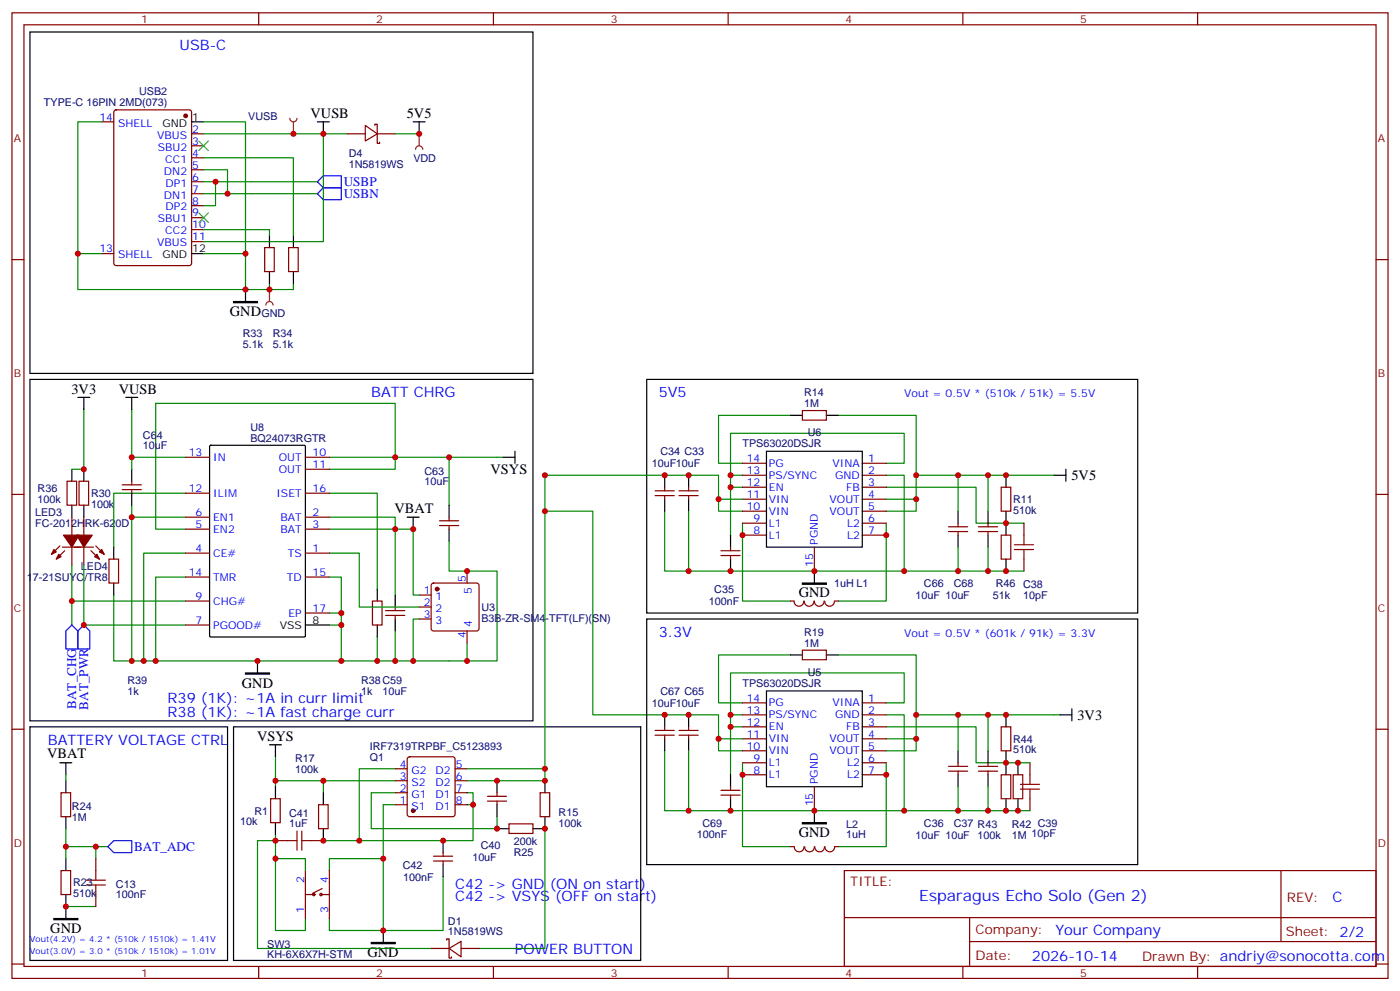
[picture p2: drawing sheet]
<svg xmlns="http://www.w3.org/2000/svg" width="412mm" height="292mm" viewBox="0 0 412 292" stroke-linecap="round" stroke-linejoin="round" font-family="sans-serif">
<g fill="none" stroke="#870000" stroke-width=".35">
<path d="M3.5 3.8h405.4v284.3h-405.4zM7.1 7.3h398.2v277.3h-398.2zM76.2 3.8v3.5M145.3 3.8v3.5M214.5 3.8v3.5M283.6 3.8v3.5M352.8 3.8v3.5M3.5 76.4h3.6M405.3 76.4h3.6M3.5 145.6h3.6M19.8 141.7h2.8v7.1h-2.8zM21.2 152.3v5.3"/>
<path d="M23.3 141.7h2.8v7.1h-2.8zM24.7 152.3v5.3M405.3 145.6h3.6M17.6 160.8l-2.4 2.4M18.3 161.1h9.2M19 162.2l-2.4 2.4M21.2 161.1v5.3M24.7 161.1v5.3M26.8 162.2l2.5 2.4M28.2 160.8l2.5 2.4M3.5 214.7h3.6M405.3 214.7h3.6"/>
<path d="M248.7 256.4h156.6v28.2h-156.6zM377.3 256.4v20.9M248.7 270.2h156.5M285.6 277.3h119.6M285.6 270.2v14.1M3.5 283.9h3.6M76.2 284.6v3.5M145.3 284.6v3.5M214.5 284.6v3.5M283.6 284.6v3.5M352.8 284.6v3.5M405.3 283.9h3.6"/>
</g>
<path d="M95.2 39.4h7.1M24.7 120.5v17.7h-3.5M38.8 120.5v14.2M137.6 189.3v5.3h-5.3M130.5 258.1v15.9h-17.6" fill="none" stroke="#008700" stroke-width=".35"/>
<path d="M22.9 117h3.6M24.7 117v3.5M21.2 138.2v3.5M24.7 138.2v3.5M21.2 148.8v3.5M24.7 148.8v3.5M112.9 274v3.5" fill="none" stroke="#000" stroke-width=".35"/>
<path d="M109.4 277.5h7v.4h-7z" fill="#000" stroke="#000" stroke-width=".35"/>
<g fill="#870000" stroke="#870000" stroke-width=".35">
<path d="M17.3 163.2l.7 .7-1.4 .7z"/>
<path d="M15.9 161.8l.7 .7-1.4 .7z"/>
<path d="M18.7 157.6h4.6l-2.1 3.5z"/>
<path d="M27.9 163.9l.7-.7 .7 1.4z"/>
<path d="M29.3 162.5l.7-.7 .7 1.4z"/>
<path d="M22.6 157.6h4.6l-2.5 3.5z"/>
</g>
<path d="M78.3 89.9a1.06 1.06 0 0 1 1.1-1.1 1.06 1.06 0 0 1 1 1.1M79.4 85.3v3.5" fill="none" stroke="#8c2424" stroke-width=".35"/>
<circle cx="79.4" cy="85.3" r=".18" fill="#8c2424"/>
<path d="M85.4 34.8a1.06 1.06 0 0 0 1 1.1 1.06 1.06 0 0 0 1.1-1.1M86.4 35.9v3.5" fill="none" stroke="#8c2424" stroke-width=".35"/>
<circle cx="86.4" cy="39.4" r=".18" fill="#8c2424"/>
<g fill="none" stroke="#008700" stroke-width=".35">
<path d="M30 35.9h-7.1v38.8h7.1M60 35.9h12.3v38.8M60 39.4h35.2v31.8h-35.2M60 46.5h26.4v22.9M60 50h7v7h26.5M60 53.5h3.5M60 57h7M93.5 53.5h-30v7.1h-3.5M22.9 74.7v10.6h49.4v-10.6h-12.3M60 67.6h19.4v1.8M79.4 83.5v1.8h-7.1M86.4 83.5v1.8h-7"/>
<path d="M54.7 134.7h-15.9v3.5M97 134.7h19.4v3.5h-19.4M132.3 134.7h-15.9v-15.9h-70.5v37h8.8M148.2 134.7h-15.9v14.1M160.5 139.9v90h-22.9M160.5 139.9v.4v-.4M160.5 139.9h51.2v7.1h7M218.7 139.9h-3.5v3.6M232.8 122.3h-21.1v14.1h7M246.9 122.3h23v17.6M261.1 139.9h5.2v28.3M261.1 136.4h5.2v-8.8h-51.1v12.3"/>
<path d="M282.2 139.9v10.6M291 139.9h19.4M38.8 152.3v42.3h3.5M38.8 148.8v3.5h15.9M54.7 145.2h-21.2v15.9M97 145.2h14.1v28.3M97 152.3h19.4v22.9M97 155.8h19.4M132.3 159.3v8.9h14.1v26.4h-8.8M160.5 150.5h14.1v60h37.1v7.1h7M195.8 150.5v17.7h7M202.8 150.5v17.7h79.4v-7.1"/>
<path d="M211.7 147v3.5h7M218.7 154.1v22.9h14.1M218.7 143.5h-3.5v14.1M261.1 154.1v22.9h-14.2M261.1 143.5h26.4v10.6h14.1M261.1 147h8.8v-7.1h21.1v10.6M269.9 147v3.5h-8.8M21.2 166.4v10.6h33.5M21.2 177v7M24.7 166.4v17.6h30M33.5 175.2v19.4h5.3M54.7 169.9h-8.8v24.7"/>
<path d="M54.7 162.9h-12.4v31.7h58.2v-10.6h-3.5M97 169.9h3.5v14.1M97 162.9h8.8v15.9h17.7M282.2 168.2h19.4M291 161.1v7.1M97 180.5h3.5M111.1 187.6v7M116.4 194.6h15.9M116.4 185.8v8.8h-15.9M123.5 182.3h-1.8v12.3M232.8 192.9h-21.1v14.1h7M246.9 192.9h23v17.6"/>
<path d="M211.7 217.6v3.5h7M218.7 210.5h-3.5v3.5M218.7 214h-3.5v14.1M261.1 214h26.4v10.6h15.9M261.1 210.5h5.2v28.2M261.1 207h5.2v-8.8h-51.1v12.3M261.1 217.6h8.8M282.2 210.5v10.6M291 210.5h21.2M19.4 228.1v1.8M81.1 222.8v7.1h35.3M81.1 229.9v1.8"/>
<path d="M95.2 229.9v3.5M116.4 226.4h-10.6v21.1h33.5v-10.5M116.4 233.4h-7v10.6h37v-3.5M116.4 237h-3.5v15.8M137.6 233.4h1.7v3.6h-1.7M137.6 226.4h22.9M195.8 221.1v17.6h7M202.8 221.1v17.6h79.4v-7M218.7 224.6v24.7h14.1M261.1 224.6v24.7h-14.2M261.1 221.1h8.8v-10.6h21.1v10.6M282.2 238.7h21.2"/>
<path d="M291 231.7v7M19.4 249.3h12.3M19.4 244v8.8M28.2 249.3v3.5M81.1 247.5h-5.3v31.8h51.2M81.1 245.8v28.2h8.9v-3.5M81.1 252.8h8.9v3.6M95.2 247.5h10.6M112.9 252.8v21.2h-15.9v-3.5M112.9 252.8h-15.9v3.6M160.5 244v35.3h-19.4M19.4 266.9h8.8"/>
</g>
<g fill="none" stroke="#a10000" stroke-width=".35">
<path d="M301.6 157.6v2.8M298.8 161.8h5.6M298.8 160.4h5.6M301.6 161.8v2.8M300.6 232.4h5.6M300.6 231h5.6M303.4 228.1v2.9M303.4 232.4v2.8M25.4 259.2h5.6M28.2 256.4v2.8M84.7 247.5h2.8M87.5 244.7v5.7"/>
<path d="M88.9 244.7v5.7M88.9 247.5h2.8M25.4 260.6h5.6M28.2 260.6v2.8"/>
</g>
<g fill="none" stroke="#870000" stroke-width=".35">
<path d="M30 35.9h3.5M33.7 32.6l.5-.3h21.5l.7 .5v44.7l-.4 .7h-21.8l-.6-.5-.1-44.6zM56.4 39.4h3.6M102.3 39.4h5.3M107.6 36.9l3.5 2.5-3.5 2.1zM110.4 36.9v-.3h.7v2.8M111.1 39.4v2.8h.7v-.3M111.1 39.4h5.3M56.4 42.9h3.6M56.4 46.5h3.6M56.4 50h3.6M56.4 53.5h3.6"/>
<path d="M56.4 57h3.6M30 74.7h3.5M56.4 60.6h3.6M56.4 64.1h3.6M56.4 67.6h3.6M56.4 71.2h3.6M78 72.9h2.8v7.1h-2.8zM85 72.9h2.8v7.1h-2.8zM54.7 134.7h7M90 134.7h7M90 138.2h7M218.7 136.4h7.1"/>
<path d="M218.7 139.9h7.1M236.4 120.9h7v2.8h-7zM254 136.4h7.1M254 139.9h7.1M36 144.2h5.6M36 142.8h5.6M38.8 141.7v1.1M38.8 144.2v1M54.7 152.3h7M54.7 155.8h7M54.7 145.2h7M90 152.3h7"/>
<path d="M90 155.8h7M90 145.2h7M129.5 154.8h5.6M129.5 153.4h5.6M132.3 152.3v1.1M132.3 154.8v1M193 145.9h5.6M193 144.5h5.6M195.8 143.5v1M195.8 145.9v1.1M200 145.9h5.7M200 144.5h5.7"/>
<path d="M202.8 143.5v1M202.8 145.9v1.1M218.7 143.5h7.1M218.7 147h7.1M218.7 150.5h7.1M218.7 154.1h7.1M218.7 157.6h7.1M254 143.5h7.1M254 147h7.1M254 150.5h7.1M254 154.1h7.1M254 157.6h7.1"/>
<path d="M279.4 156.5h5.6M279.4 155.1h5.6M282.2 154.1v1M282.2 156.5v1.1M288.2 156.5h5.7M288.2 155.1h5.7M291 154.1v1M291 156.5v1.1M294.9 157.6h2.8v7h-2.8zM294.9 143.5h2.8v7h-2.8zM301.6 154.1v3.5M32.1 164.6h2.8v7.1h-2.8z"/>
<path d="M54.7 162.9h7M54.7 177h7M54.7 169.9h7M90 162.9h7M90 169.9h7M109.7 177h2.8v7h-2.8zM113.6 179.8h5.6M116.4 178.8v1M212.4 163.6h5.6M212.4 162.2h5.6M215.2 161.1v1.1M215.2 163.6v1"/>
<path d="M232.8 177h1.1M236.7 177a1.41 1.41 0 0 1-1.4 1.5 1.41 1.41 0 0 1-1.4-1.5M239.7 177a1.41 1.41 0 0 1-1.4 1.5 1.41 1.41 0 0 1-1.4-1.5M239.9 161.1v7.1M242.7 177a1.41 1.41 0 0 1-1.4 1.5 1.41 1.41 0 0 1-1.4-1.5M245.8 177a1.41 1.41 0 0 1-1.4 1.5 1.41 1.41 0 0 1-1.4-1.5M245.9 177h1M301.6 164.6v3.6M54.7 184h7M90 180.5h7M113.6 181.2h5.6M116.4 181.2v1.1"/>
<path d="M236.4 191.5h7v2.8h-7zM193 216.5h5.6M193 215.1h5.6M195.8 214v1.1M195.8 216.5v1.1M200 216.5h5.7M200 215.1h5.7M202.8 214v1.1M202.8 216.5v1.1M218.7 207h7.1M218.7 210.5h7.1M218.7 214h7.1"/>
<path d="M218.7 217.6h7.1M254 207h7.1M254 210.5h7.1M254 214h7.1M254 217.6h7.1M294.9 214h2.8v7.1h-2.8zM18 233.4h2.8v7.1h-2.8zM93.8 237h2.9v7h-2.9zM116.4 237h3.5M116.4 233.4h3.5M116.4 229.9h3.5M116.4 226.4h3.5"/>
<path d="M120.2 223.1l.4-.3h12.7l.5 .3 .3 .5v16.2l-.3 .5-.5 .2h-12.7l-.4-.2-.3-.5v-16.2zM134.1 237h3.5M134.1 233.4h3.5M134.1 229.9h3.5M134.1 226.4h3.5M143.6 235.9h5.6M143.6 234.5h5.6M146.4 233.4v1.1M146.4 235.9v1.1M159.1 233.4h2.8v7.1h-2.8zM212.4 234.1h5.6M212.4 232.7h5.6"/>
<path d="M215.2 231.7v1M215.2 234.1v1.1M218.7 221.1h7.1M218.7 224.6h7.1M218.7 228.1h7.1M239.9 231.7v7M254 221.1h7.1M254 224.6h7.1M254 228.1h7.1M279.4 227.1h5.6M279.4 225.7h5.6M282.2 224.6v1.1"/>
<path d="M282.2 227.1v1M288.2 227.1h5.7M288.2 225.7h5.7M291 224.6v1.1M291 227.1v1M294.9 228.1h2.8v7.1h-2.8zM298.4 228.1h2.9v7.1h-2.9zM303.4 224.6v3.5M303.4 235.2v3.5M18 256.4h2.8v7h-2.8zM28.2 252.8v3.6M81.1 247.5h3.6"/>
<path d="M90 256.4v14.1M91.7 247.5h3.5M97 256.4v14.1M127.7 253.5h5.6M127.7 252.1h5.6M130.5 251.1v1M130.5 253.5v1.1M149.9 242.6h7.1v2.8h-7.1zM232.8 249.3h1.1M234 249.3a1.41 1.41 0 0 0 1.4 1.5 1.41 1.41 0 0 0 1.4-1.5M237.1 249.3a1.41 1.41 0 0 0 1.4 1.5 1.41 1.41 0 0 0 1.4-1.5M240 249.3a1.41 1.41 0 0 0 1.4 1.5 1.41 1.41 0 0 0 1.5-1.5"/>
<path d="M243 249.3a1.41 1.41 0 0 0 1.4 1.5 1.41 1.41 0 0 0 1.4-1.5M245.9 249.3h1M28.2 263.4v3.5M90 263.4h2.4M94.5 263.4h2.5M94.9 261.7l-2.8 1.4M127 279.3h5.3M131.6 276.8v-.3h.7v2.8M132.3 279.3l3.5-2.1v4.6zM132.3 279.3v2.8h.7v-.3M135.8 279.3h5.3"/>
<circle cx="92.4" cy="263.4" r=".35"/>
<circle cx="94.5" cy="263.4" r=".35"/>
</g>
<g fill="none" stroke="#000" stroke-width=".35">
<path d="M8.8 9.4h148.2v100.6h-148.2zM56.4 35.9h3.6M93.5 35.9h3.5M95.2 35.9v3.5M121.7 35.9h3.5M123.5 35.9v3.5M56.4 74.7h3.6M79.4 69.4v3.5M79.4 80v3.5M86.4 69.4v3.5M86.4 80v3.5M72.3 85.3v3.5"/>
<path d="M8.8 111.7h148.2v100.6h-148.2zM37 117h3.6M38.8 117v3.5M190.5 111.7h144.6v68.8h-144.6zM38.8 138.2v3.5M61.8 131.3l.3-.2h27.5l.3 .2 .1 55.9-.2 .3-27.7 .1-.3-.2zM148.2 134.7h3.5M151.7 132.9v3.5M195.8 139.9v3.6M202.8 139.9v3.6M225.8 132.9h28.2v28.2h-28.2zM232.8 122.3h3.6"/>
<path d="M243.4 122.3h3.5M296.3 139.9v3.6M310.4 139.9h3.6M314 138.2v3.5M38.8 145.2v3.6M119.9 152.3h3.6M121.7 152.3v3.5M132.3 148.8v3.5M132.3 155.8v3.5M195.8 147v3.5M202.8 147v3.5M215.2 157.6v3.5"/>
<path d="M282.2 150.5v3.6M282.2 157.6v3.5M291 150.5v3.6M291 157.6v3.5M296.3 150.5v7.1M33.5 161.1v3.5M33.5 171.7v3.5M111.1 173.5v3.5M116.4 175.2v3.6M215.2 164.6v3.6M239.9 168.2v3.5M296.3 164.6v3.6"/>
<path d="M75.8 194.6v3.6M90 184h7M111.1 184v3.6M116.4 182.3v3.5M190.5 182.3h144.6v72.3h-144.6zM232.8 192.9h3.6M243.4 192.9h3.5M8.8 214h58.2v68.8h-58.2zM68.8 214h119.9v68.8h-119.9zM79.4 219.3h3.5M81.1 219.3v3.5M195.8 210.5v3.5"/>
<path d="M195.8 217.6v3.5M202.8 210.5v3.5M202.8 217.6v3.5M225.8 203.4h28.2v28.3h-28.2zM296.3 210.5v3.5M312.2 210.5h3.5M315.7 208.7v3.6M17.6 224.6h3.6M19.4 224.6v3.5M19.4 229.9v3.5M95.2 233.4v3.6M146.4 229.9v3.5"/>
<path d="M146.4 237v3.5M160.5 229.9v3.5M215.2 228.1v3.6M215.2 235.2v3.5M239.9 238.7v3.6M282.2 221.1v3.5M282.2 228.1v3.6M291 221.1v3.5M291 228.1v3.6M296.3 221.1v7M296.3 235.2v3.5M299.9 224.6v3.5"/>
<path d="M299.9 235.2v3.5M19.4 240.5v3.5M19.4 252.8v3.6M95.2 244v3.5M130.5 247.5v3.6M130.5 254.6v3.5M146.4 244h3.5M160.5 240.5v3.5h-3.5M19.4 263.4v7.1"/>
</g>
<g fill="#870000" stroke="#870000" stroke-width=".35">
<circle cx="121.7" cy="238.7" r=".53"/>
<circle cx="54.7" cy="34.1" r=".53"/>
</g>
<path d="M93.5 57l1.7-1.7h5.3v3.5h-5.3zM93.5 53.5l1.7-1.7h5.3v3.5h-5.3zM21.2 184l1.7 1.8v5.3h-3.5v-5.3zM24.7 184l1.8 1.8v5.3h-3.6v-5.3zM31.7 249.3l1.8-1.8h5.3v3.6h-5.3z" fill="none" stroke="#00f" stroke-width=".35"/>
<path d="M68.8 88.8h7v.3h-7zM236.4 171.7h7v.3h-7zM72.3 198.2h7.1v.3h-7.1zM236.4 242.3h7v.3h-7zM15.9 270.5h7v.3h-7z" fill="#000" stroke="#000" stroke-width=".35"/>
<path d="M58.6 41.5l2.8 2.8M61.4 41.5l-2.8 2.8M58.6 62.7l2.8 2.8M61.4 62.7l-2.8 2.8" fill="none" stroke="#3c3" stroke-width=".35"/>
<path d="M123.5 39.4v3.5M122.4 44a1.06 1.06 0 0 1 1.1-1.1 1.06 1.06 0 0 1 1 1.1" fill="none" stroke="#8c2424" stroke-width=".35"/>
<circle cx="123.5" cy="39.4" r=".18" fill="#8c2424"/>
<path d="M116.4 39.4h7.1M116.4 155.8h5.3v19.4h1.8" fill="none" stroke="#008700" stroke-width=".35"/>
<path d="M123.5 175.2h3.5M123.5 178.8h3.5M127.2 171.9l.5-.2h12.7l.5 .2 .2 .5v12.7l-.2 .5-.5 .2h-12.7l-.5-.2-.2-.5v-12.7zM137.6 168.2v3.5M123.5 182.3h3.5M137.6 185.8v3.5M79.7 235.2h2.8v7.1h-2.8z" fill="none" stroke="#870000" stroke-width=".35"/>
<circle cx="128.8" cy="173.5" r=".53" fill="#870000" stroke="#870000" stroke-width=".35"/>
<path d="M81.1 231.7v3.5M81.1 242.3v3.5" fill="none" stroke="#000" stroke-width=".35"/>
<g fill="#c00">
<circle cx="132.3" cy="134.7" r=".88"/>
<circle cx="38.8" cy="134.7" r=".88"/>
<circle cx="24.7" cy="138.2" r=".88"/>
<circle cx="137.6" cy="194.6" r=".88"/>
<circle cx="112.9" cy="274" r=".88"/>
<circle cx="130.5" cy="247.5" r=".88"/>
<circle cx="95.3" cy="39.4" r=".88"/>
<circle cx="86.4" cy="39.4" r=".88"/>
<circle cx="19.4" cy="266.9" r=".88"/>
<circle cx="28.2" cy="249.3" r=".88"/>
<circle cx="112.9" cy="252.8" r=".88"/>
<circle cx="105.8" cy="247.5" r=".88"/>
<circle cx="81.1" cy="247.5" r=".88"/>
<circle cx="81.1" cy="229.9" r=".88"/>
<circle cx="95.3" cy="247.5" r=".88"/>
<circle cx="95.3" cy="229.9" r=".88"/>
<circle cx="139.3" cy="237" r=".88"/>
<circle cx="146.4" cy="229.9" r=".88"/>
<circle cx="160.5" cy="229.9" r=".88"/>
<circle cx="160.5" cy="226.4" r=".88"/>
<circle cx="21.2" cy="177" r=".88"/>
<circle cx="24.7" cy="184" r=".88"/>
<circle cx="19.4" cy="249.3" r=".88"/>
<circle cx="100.5" cy="180.5" r=".88"/>
<circle cx="100.5" cy="184" r=".88"/>
<circle cx="38.8" cy="194.6" r=".88"/>
<circle cx="111.1" cy="194.6" r=".88"/>
<circle cx="38.8" cy="152.3" r=".88"/>
<circle cx="42.3" cy="194.6" r=".88"/>
<circle cx="45.9" cy="194.6" r=".88"/>
<circle cx="116.4" cy="134.7" r=".88"/>
<circle cx="75.8" cy="194.6" r=".88"/>
<circle cx="121.7" cy="194.6" r=".88"/>
<circle cx="116.4" cy="194.6" r=".88"/>
<circle cx="116.4" cy="155.8" r=".88"/>
<circle cx="79.4" cy="85.3" r=".88"/>
<circle cx="22.9" cy="74.7" r=".88"/>
<circle cx="72.3" cy="85.3" r=".88"/>
<circle cx="72.3" cy="74.7" r=".88"/>
<circle cx="63.5" cy="53.5" r=".88"/>
<circle cx="67" cy="57" r=".88"/>
<circle cx="160.5" cy="244" r=".88"/>
<circle cx="146.4" cy="244" r=".88"/>
<circle cx="81.1" cy="252.8" r=".88"/>
<circle cx="269.9" cy="210.5" r=".88"/>
<circle cx="269.9" cy="217.6" r=".88"/>
<circle cx="266.3" cy="238.7" r=".88"/>
<circle cx="215.2" cy="210.5" r=".88"/>
<circle cx="215.2" cy="214" r=".88"/>
<circle cx="211.7" cy="217.6" r=".88"/>
<circle cx="202.8" cy="210.5" r=".88"/>
<circle cx="261.1" cy="228.1" r=".88"/>
<circle cx="218.7" cy="228.1" r=".88"/>
<circle cx="215.2" cy="238.7" r=".88"/>
<circle cx="269.9" cy="139.9" r=".88"/>
<circle cx="261.1" cy="157.6" r=".88"/>
<circle cx="218.7" cy="157.6" r=".88"/>
<circle cx="269.9" cy="147" r=".88"/>
<circle cx="266.3" cy="168.2" r=".88"/>
<circle cx="215.2" cy="139.9" r=".88"/>
<circle cx="215.2" cy="143.5" r=".88"/>
<circle cx="215.2" cy="168.2" r=".88"/>
<circle cx="211.7" cy="147" r=".88"/>
<circle cx="202.8" cy="168.2" r=".88"/>
<circle cx="239.9" cy="168.2" r=".88"/>
<circle cx="299.9" cy="224.6" r=".88"/>
<circle cx="296.3" cy="168.2" r=".88"/>
<circle cx="296.3" cy="154.1" r=".88"/>
<circle cx="202.8" cy="238.7" r=".88"/>
<circle cx="195.8" cy="210.5" r=".88"/>
<circle cx="195.8" cy="139.9" r=".88"/>
<circle cx="202.8" cy="139.9" r=".88"/>
<circle cx="296.3" cy="210.5" r=".88"/>
<circle cx="291" cy="210.5" r=".88"/>
<circle cx="296.3" cy="224.6" r=".88"/>
<circle cx="299.9" cy="238.7" r=".88"/>
<circle cx="296.3" cy="238.7" r=".88"/>
<circle cx="282.2" cy="210.5" r=".88"/>
<circle cx="291" cy="238.7" r=".88"/>
<circle cx="282.2" cy="238.7" r=".88"/>
<circle cx="239.9" cy="238.7" r=".88"/>
<circle cx="282.2" cy="168.2" r=".88"/>
<circle cx="291" cy="168.2" r=".88"/>
<circle cx="282.2" cy="139.9" r=".88"/>
<circle cx="291" cy="139.9" r=".88"/>
<circle cx="296.3" cy="139.9" r=".88"/>
<circle cx="160.5" cy="150.5" r=".88"/>
<circle cx="160.5" cy="139.9" r=".88"/>
<circle cx="123.5" cy="39.4" r=".88"/>
<circle cx="121.7" cy="155.8" r=".88"/>
<circle cx="137.6" cy="168.2" r=".88"/>
<circle cx="100.5" cy="194.6" r=".88"/>
</g>
<text font-size="4.6" fill="#00f" x="270.8" y="265.4">Esparagus Echo Solo (Gen 2)</text>
<g font-size="4.2" fill="#00f">
<text x="52.9" y="14.7">USB-C</text>
<text x="109.4" y="117">BATT CHRG</text>
<text x="194" y="117">5V5</text>
<text x="194" y="187.6">3.3V</text>
<text x="49.4" y="207">R39 (1K): ~1A in curr limit</text>
<text x="49.4" y="211.2">R38 (1K): ~1A fast charge curr</text>
<text x="14.1" y="219.3">BATTERY VOLTAGE CTRL</text>
<text x="134.1" y="261.7">C42 -&gt; GND (ON on start)</text>
<text x="134.1" y="265.2">C42 -&gt; VSYS (OFF on start)</text>
<text x="392.5" y="265.6">C</text>
<text x="310.9" y="275.2">Your Company</text>
<text x="151.7" y="281.1">POWER BUTTON</text>
<text x="304" y="283">2026-10-14</text>
</g>
<g font-size="4.2">
<text x="91.5" y="34.7">VUSB</text>
<text x="119.8" y="34.8">5V5</text>
<text x="67.7" y="93.1">GND</text>
<text x="21.1" y="115.9">3V3</text>
<text x="35" y="115.9">VUSB</text>
<text x="144.5" y="139.6">VSYS</text>
<text x="315.6" y="141.4">5V5</text>
<text x="116.2" y="151">VBAT</text>
<text x="235.3" y="175.9">GND</text>
<text x="71.3" y="202.5">GND</text>
<text x="317.4" y="212">3V3</text>
<text x="75.7" y="218.2">VSYS</text>
<text x="13.9" y="223.3">VBAT</text>
<text x="235.3" y="246.5">GND</text>
<text x="14.8" y="274.8">GND</text>
<text x="108.3" y="281.8">GND</text>
</g>
<g font-size="3.9" fill="#00f">
<text x="101.2" y="58.2">USBN</text>
<text x="101.2" y="54.7">USBP</text>
<text x="22.5" y="208.7" transform="rotate(-90 22.5 208.7)">BAT_CHG</text>
<text x="26" y="208.9" transform="rotate(-90 26 208.9)">BAT_PWR</text>
<text x="39.5" y="250.5">BAT_ADC</text>
</g>
<g font-size="3.9" fill="#800">
<text x="250.5" y="260.9">TITLE:</text>
<text x="379.1" y="265.6">REV:</text>
<text x="287.4" y="275.1">Company:</text>
<text x="378.7" y="275.8">Sheet: 2/2</text>
<text x="287.4" y="282.8">Date:</text>
<text x="336.4" y="282.9">Drawn By: andriy@sonocotta.com</text>
</g>
<g font-size="3.2" fill="#800">
<text x="41.6" y="6.8">1</text>
<text x="110.8" y="6.8">2</text>
<text x="179.9" y="6.8">3</text>
<text x="249.1" y="6.8">4</text>
<text x="318.2" y="6.8">5</text>
<text x="4.1" y="41.9">A</text>
<text x="405.9" y="41.9">A</text>
<text x="4.1" y="111">B</text>
<text x="405.9" y="111">B</text>
<text x="4.1" y="180.2">C</text>
<text x="405.9" y="180.2">C</text>
<text x="4.1" y="249.3">D</text>
<text x="405.9" y="249.3">D</text>
<text x="41.6" y="287.6">1</text>
<text x="110.8" y="287.6">2</text>
<text x="179.9" y="287.6">3</text>
<text x="249.1" y="287.6">4</text>
<text x="318.2" y="287.6">5</text>
</g>
<g font-size="3.2" fill="#000080">
<text x="41" y="27.9">USB2</text>
<text x="12.9" y="31.1">TYPE-C 16PIN 2MD(073)</text>
<text x="73.1" y="35.2">VUSB</text>
<text x="102.7" y="46.2">D4</text>
<text x="121.8" y="47.6">VDD</text>
<text x="102.7" y="49.4">1N5819WS</text>
<text x="77" y="93.4">GND</text>
<text x="71.5" y="99.1">R33</text>
<text x="80.3" y="99.1">R34</text>
<text x="71.5" y="102.3">5.1k</text>
<text x="80.3" y="102.3">5.1k</text>
<text x="236.9" y="119.8">1M</text>
<text x="236.9" y="116.7">R14</text>
<text x="42.1" y="129.2">C64</text>
<text x="73.7" y="130">BQ24073RGTR</text>
<text x="73.7" y="126.9">U8</text>
<text x="218.7" y="131.7">TPS63020DSJR</text>
<text x="237.9" y="128.5">U6</text>
<text x="42.1" y="132.3">10uF</text>
<text x="192" y="137.5">10uF10uF</text>
<text x="194.5" y="134">C34 C33</text>
<text x="125" y="142.9">10uF</text>
<text x="125" y="139.8">C63</text>
<text x="11.1" y="148.1">100k</text>
<text x="11.1" y="145">R36</text>
<text x="26.8" y="149.5">100k</text>
<text x="26.8" y="146.4">R30</text>
<text x="298.4" y="148.1">R11</text>
<text x="10.3" y="155.2">FC-2012HRK-620D</text>
<text x="10.3" y="152">LED3</text>
<text x="298.4" y="151.3">510k</text>
<text x="23.8" y="167.9">LED4</text>
<text x="7.9" y="171.1">17-21SUYC/TR8</text>
<text x="245.7" y="172.8">1uH L1</text>
<text x="272.2" y="172.9">C66</text>
<text x="281" y="172.9">C68</text>
<text x="293.3" y="172.8">R46</text>
<text x="301.4" y="173.3">C38</text>
<text x="141.8" y="179.9">U3</text>
<text x="208.8" y="178.1">100nF</text>
<text x="210.4" y="174.6">C35</text>
<text x="269.7" y="176.4">10uF 10uF</text>
<text x="292.4" y="176.4">51k</text>
<text x="301.4" y="176.4">10pF</text>
<text x="141.8" y="183.2">B3B-ZR-SM4-TFT(LF)(SN)</text>
<text x="236.9" y="190.4">1M</text>
<text x="236.9" y="187.2">R19</text>
<text x="37.5" y="201.4">R39</text>
<text x="106.4" y="201.5">R38C59</text>
<text x="218.7" y="202.2">TPS63020DSJR</text>
<text x="237.9" y="199.1">U5</text>
<text x="37.5" y="204.6">1k</text>
<text x="106.4" y="204.6">1k</text>
<text x="112.7" y="204.6">10uF</text>
<text x="192" y="208.1">10uF10uF</text>
<text x="194.5" y="204.6">C67 C65</text>
<text x="108.9" y="220.9">IRF7319TRPBF_C5123893</text>
<text x="298.4" y="221.9">510k</text>
<text x="298.4" y="218.7">R44</text>
<text x="86.9" y="227.5">100k</text>
<text x="86.9" y="224.4">R17</text>
<text x="108.9" y="224.1">Q1</text>
<text x="21.2" y="238.5">R24</text>
<text x="75" y="239.9">R1</text>
<text x="21.2" y="241.7">1M</text>
<text x="70.7" y="243">10k</text>
<text x="85.2" y="243.7">1uF</text>
<text x="85.2" y="240.5">C41</text>
<text x="164.5" y="243.5">100k</text>
<text x="164.5" y="240.3">R15</text>
<text x="206.9" y="243.4">C69</text>
<text x="249.2" y="243.7">L2</text>
<text x="272.2" y="243.5">C36</text>
<text x="281" y="243.5">C37 R43</text>
<text x="298" y="243.8">R42 C39</text>
<text x="141.6" y="250">C40</text>
<text x="151.4" y="249">200k</text>
<text x="205.2" y="246.9">100nF</text>
<text x="249.2" y="246.9">1uH</text>
<text x="269.7" y="247">10uF 10uF</text>
<text x="288" y="246.9">100k</text>
<text x="298" y="246.9">1M 10pF</text>
<text x="118.7" y="255.8">C42</text>
<text x="139.1" y="253.6">10uF</text>
<text x="151.4" y="252.2">R25</text>
<text x="21.5" y="261">R23</text>
<text x="34.1" y="261.4">C13</text>
<text x="118.8" y="259.3">100nF</text>
<text x="21.5" y="264.2">510k</text>
<text x="34.1" y="264.6">100nF</text>
<text x="132" y="275.4">1N5819WS</text>
<text x="132" y="272.3">D1</text>
<text x="78.7" y="279">SW3</text>
<text x="78.7" y="282.2">KH-6X6X7H-STM</text>
</g>
<g font-size="3.2" fill="#00f">
<text x="29.3" y="35.5">14</text>
<text x="34.8" y="37.3">SHELL</text>
<text x="46.3" y="40.8">VBUS</text>
<text x="56.6" y="39.1">2</text>
<text x="46.5" y="44.3">SBU2</text>
<text x="48.7" y="47.9">CC1</text>
<text x="56.6" y="42.6">3</text>
<text x="56.6" y="46.1">4</text>
<text x="48.3" y="51.4">DN2</text>
<text x="56.6" y="49.6">5</text>
<text x="56.6" y="53.2">6</text>
<text x="48.3" y="58.5">DN1</text>
<text x="48.8" y="54.9">DP1</text>
<text x="56.6" y="56.7">7</text>
<text x="46.5" y="65.5">SBU1</text>
<text x="48.8" y="62">DP2</text>
<text x="56.6" y="60.2">8</text>
<text x="56.6" y="63.7">9</text>
<text x="48.7" y="69">CC2</text>
<text x="56.6" y="67.3">10</text>
<text x="56.6" y="70.8">11</text>
<text x="29.3" y="74.3">13</text>
<text x="34.8" y="76.1">SHELL</text>
<text x="46.3" y="72.6">VBUS</text>
<text x="266.3" y="117">Vout = 0.5V * (510k / 51k) = 5.5V</text>
<text x="55.6" y="134.3">13</text>
<text x="62.8" y="135.7">IN</text>
<text x="82.1" y="135.7">OUT</text>
<text x="92.1" y="134.3">10</text>
<text x="92.1" y="137.8">11</text>
<text x="220" y="136.1">14</text>
<text x="226.5" y="137.5">PG</text>
<text x="245.2" y="137.5">VINA</text>
<text x="255.8" y="136.1">1</text>
<text x="82.1" y="139.2">OUT</text>
<text x="220" y="143.1">12</text>
<text x="220" y="139.6">13</text>
<text x="226.5" y="141">PS/SYNC</text>
<text x="246" y="141">GND</text>
<text x="255.8" y="139.6">2</text>
<text x="255.8" y="143.1">3</text>
<text x="55.6" y="144.9">12</text>
<text x="62.8" y="146.3">ILIM</text>
<text x="81.4" y="146.3">ISET</text>
<text x="92.1" y="144.9">16</text>
<text x="220" y="146.6">11</text>
<text x="226.5" y="148.1">VIN</text>
<text x="226.5" y="144.5">EN</text>
<text x="244.4" y="148.1">VOUT</text>
<text x="249.3" y="144.5">FB</text>
<text x="255.8" y="146.6">4</text>
<text x="57.6" y="155.5">5</text>
<text x="57.6" y="151.9">6</text>
<text x="62.8" y="153.4">EN1</text>
<text x="82.6" y="153.4">BAT</text>
<text x="92.1" y="151.9">2</text>
<text x="92.1" y="155.5">3</text>
<text x="220" y="150.2">10</text>
<text x="222" y="153.7">9</text>
<text x="226.5" y="155.1">L1</text>
<text x="226.5" y="151.6">VIN</text>
<text x="244.4" y="151.6">VOUT</text>
<text x="249.5" y="155.1">L2</text>
<text x="255.8" y="150.2">5</text>
<text x="255.8" y="153.7">6</text>
<text x="62.8" y="156.9">EN2</text>
<text x="82.6" y="156.9">BAT</text>
<text x="222" y="157.2">8</text>
<text x="226.5" y="158.6">L1</text>
<text x="240.9" y="160.4" transform="rotate(-90 240.9 160.4)">PGND</text>
<text x="249.5" y="158.6">L2</text>
<text x="255.8" y="157.2">7</text>
<text x="57.6" y="162.5">4</text>
<text x="62.8" y="163.9">CE#</text>
<text x="84.8" y="163.9">TS</text>
<text x="92.1" y="162.5">1</text>
<text x="239.5" y="166.9" transform="rotate(-90 239.5 166.9)">15</text>
<text x="55.6" y="169.6">14</text>
<text x="62.8" y="171">TMR</text>
<text x="84.5" y="171">TD</text>
<text x="92.1" y="169.6">15</text>
<text x="137.2" y="171.5" transform="rotate(-90 137.2 171.5)">5</text>
<text x="57.6" y="176.6">9</text>
<text x="62.8" y="178">CHG#</text>
<text x="124.8" y="174.9">1</text>
<text x="124.8" y="178.4">2</text>
<text x="128.3" y="176.6">1</text>
<text x="139" y="175" transform="rotate(-90 139 175)">5</text>
<text x="57.6" y="183.7">7</text>
<text x="62.8" y="185.1">PGOOD#</text>
<text x="85" y="181.6">EP</text>
<text x="92.1" y="180.2">17</text>
<text x="124.8" y="181.9">3</text>
<text x="128.3" y="180.2">2</text>
<text x="128.3" y="183.7">3</text>
<text x="139" y="184.5" transform="rotate(-90 139 184.5)">4</text>
<text x="137.2" y="188" transform="rotate(-90 137.2 188)">4</text>
<text x="266.3" y="187.6">Vout = 0.5V * (601k / 91k) = 3.3V</text>
<text x="220" y="206.6">14</text>
<text x="226.5" y="208">PG</text>
<text x="245.2" y="208">VINA</text>
<text x="255.8" y="206.6">1</text>
<text x="220" y="213.7">12</text>
<text x="220" y="210.1">13</text>
<text x="226.5" y="215.1">EN</text>
<text x="226.5" y="211.6">PS/SYNC</text>
<text x="246" y="211.6">GND</text>
<text x="249.3" y="215.1">FB</text>
<text x="255.8" y="210.1">2</text>
<text x="255.8" y="213.7">3</text>
<text x="220" y="220.7">10</text>
<text x="220" y="217.2">11</text>
<text x="226.5" y="218.6">VIN</text>
<text x="244.4" y="218.6">VOUT</text>
<text x="255.8" y="217.2">4</text>
<text x="255.8" y="220.7">5</text>
<text x="117.8" y="226">4</text>
<text x="121.2" y="227.8">G2</text>
<text x="128.3" y="227.8">D2</text>
<text x="134.2" y="226">5</text>
<text x="222" y="227.8">8</text>
<text x="222" y="224.3">9</text>
<text x="226.5" y="225.7">L1</text>
<text x="226.5" y="222.1">VIN</text>
<text x="244.4" y="222.1">VOUT</text>
<text x="249.5" y="225.7">L2</text>
<text x="255.8" y="224.3">6</text>
<text x="255.8" y="227.8">7</text>
<text x="117.8" y="233.1">2</text>
<text x="117.8" y="229.6">3</text>
<text x="121.2" y="231.3">S2</text>
<text x="128.3" y="231.3">D2</text>
<text x="134.2" y="229.6">6</text>
<text x="134.2" y="233.1">7</text>
<text x="226.5" y="229.2">L1</text>
<text x="240.9" y="231" transform="rotate(-90 240.9 231)">PGND</text>
<text x="249.5" y="229.2">L2</text>
<text x="117.8" y="236.6">1</text>
<text x="121.2" y="238.4">S1</text>
<text x="121.2" y="234.8">G1</text>
<text x="128.3" y="234.8">D1</text>
<text x="128.3" y="238.4">D1</text>
<text x="134.2" y="236.6">8</text>
<text x="239.5" y="237.5" transform="rotate(-90 239.5 237.5)">15</text>
<text x="89.6" y="259.9" transform="rotate(-90 89.6 259.9)">2</text>
<text x="96.7" y="259.9" transform="rotate(-90 96.7 259.9)">4</text>
<text x="89.6" y="269" transform="rotate(-90 89.6 269)">1</text>
<text x="96.7" y="269" transform="rotate(-90 96.7 269)">3</text>
</g>
<g font-size="3.2">
<text x="56.6" y="35.5">1</text>
<text x="47.9" y="37.3">GND</text>
<text x="47.9" y="76.1">GND</text>
<text x="56.6" y="74.3">12</text>
<text x="82.4" y="185.1">VSS</text>
<text x="92.1" y="183.7">8</text>
</g>
<g font-size="2.5" fill="#00f">
<text x="8.8" y="277.5">Vout(4.2V) = 4.2 * (510k / 1510k) = 1.41V</text>
<text x="8.8" y="281.1">Vout(3.0V) = 3.0 * (510k / 1510k) = 1.01V</text>
</g>
</svg>
